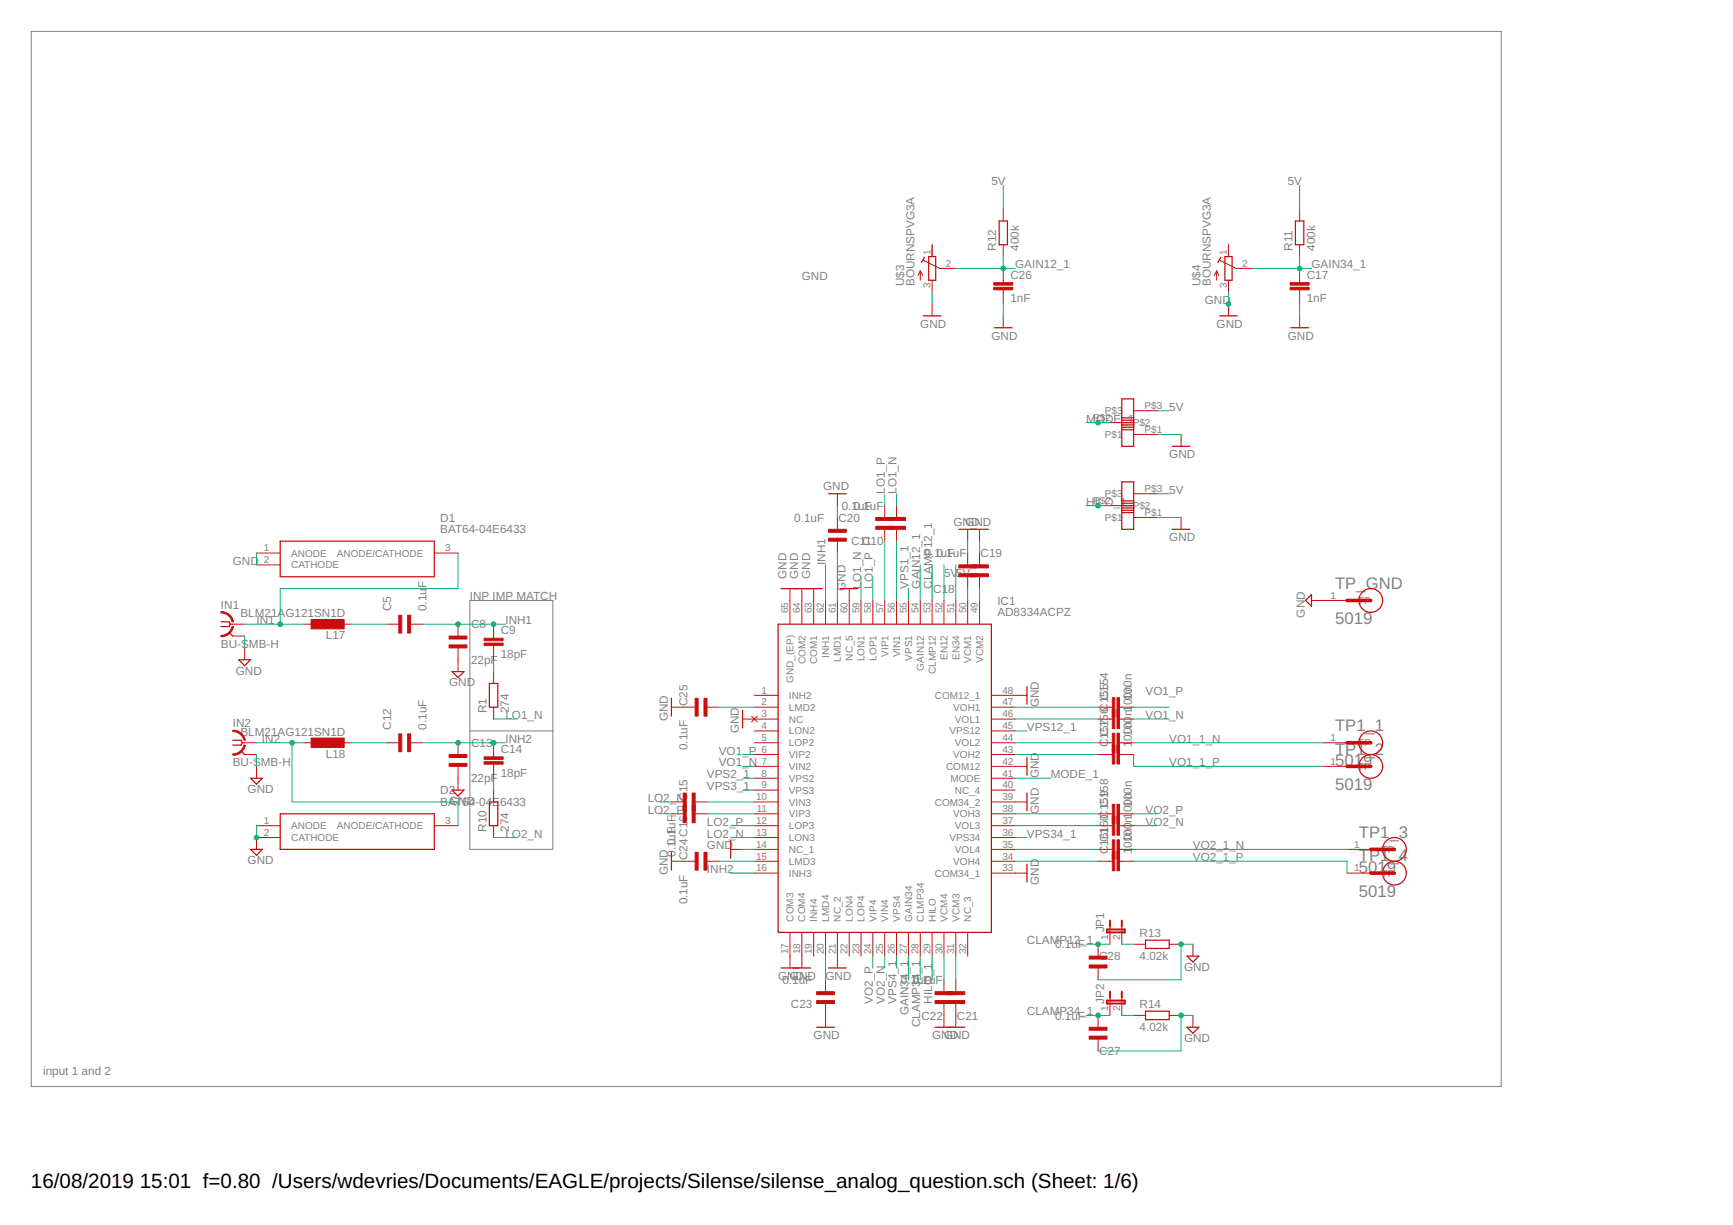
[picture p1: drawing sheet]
<svg xmlns="http://www.w3.org/2000/svg" width="297mm" height="210mm" viewBox="0 0 297 210" stroke-linecap="round" stroke-linejoin="round" font-family="sans-serif">
<path d="M5.4 5.4h251.9v180.8h-251.9zM80.5 102.9h14.3v42.6h-14.3zM80.5 125.2h14.3" fill="none" stroke="#808080" stroke-width=".17"/>
<g fill="none" stroke="#c90d0c" stroke-width=".21">
<path d="M171.3 37.9h1.4v4h-1.4zM222 37.9h1.5v4h-1.5zM158.2 54.1h3.1M158.5 44.1l-.6 .9M159.2 44h1.2v4h-1.2zM170.4 56.2h3.1M209 54.1h3.1M209.3 44.1l-.6 .9M210 44h1.2v4h-1.2zM221.2 56.2h3.1M192.3 68.3h2v8.2h-2zM192.3 73.6h2"/>
<path d="M192.3 71.6h2M192.3 72.4h2M192.3 72.8h2M192.3 72h2M192.3 73.2h2M200.9 76.5h3.1M48 92.7h26.4v6.1h-26.4zM142 84.6h3.1M164.3 90.7h5.1M192.3 82.6h2v8.1h-2zM192.3 87.8h2M192.3 85.8h2"/>
<path d="M192.3 86.6h2M192.3 87h2M192.3 86.2h2M192.3 87.4h2M200.9 90.7h3.1M37.9 106.6h1.4l.2 .4-.2 .4h-1.4M39.3 108.4l.6 .6M40.9 113.1h2l-1 1zM77.5 115.1h2l-1 1zM83.9 117.1h1.4v4.1h-1.4zM115.1 119.7v3M133.4 107h36.5v52.8h-36.5z"/>
<path d="M133.9 100.9h7.1M144 100.9h3.1M176 117.6v3.1M224.8 101.9v2l-1-1zM39.9 126.9h1.4l.2 .4-.2 .4h-1.4M41.3 128.7l.6 .6M42.9 133.3h2.1l-1 1.1zM48 139.4h26.4v6.1h-26.4zM77.5 135.4h2l-1 1zM83.9 137.4h1.4v4.1h-1.4zM127.3 121.7v3M176 129.8v3"/>
<path d="M176 135.9v3M42.9 145.5h2.1l-1 1.1zM115.1 146v3.1M125.2 144v3.1M176 148.1v3M133.9 165.9h5.1M140 176h3M142 165.9h3.1M160.3 176h5.1M196.3 161.1h4.1v1.4h-4.1zM196.3 173.3h4.1v1.4h-4.1zM203.5 176h2l-1 1z"/>
<path d="M203.5 163.8h2l-1 1z"/>
<circle cx="234.9" cy="102.9" r="2.03"/>
<circle cx="234.9" cy="127.3" r="2.03"/>
<circle cx="234.9" cy="131.3" r="2.03"/>
<circle cx="239" cy="145.5" r="2.03"/>
<circle cx="239" cy="149.6" r="2.03"/>
</g>
<g fill="none" stroke="#c90d0c" stroke-width=".17">
<path d="M172 35.8v2.1M222.8 35.8v2.1M157.7 46.4v1.6M157.7 46.4l-.4 .8M157.7 46.4l.5 .8M158.3 44.6l2.8 1.4h2.7M159.8 41.9v2.1M159.8 48v2.1M159.8 52.1v2M172 41.9v2.1M172 46v2.4M172 49.7v2.4"/>
<path d="M172 54.1v2.1M208.5 46.4v1.6M208.5 46.4l-.4 .8M208.5 46.4l.4 .8M209.1 44.6l2.8 1.4h2.7M210.6 41.9v2.1M210.6 48v2.1M210.6 52.1v2M222.8 41.9v2.1M222.8 46v2.4M222.8 49.7v2.4M222.8 54.1v2.1"/>
<path d="M188.2 72.4h4.1M194.3 74.4h4.1M194.3 70.4h4.1M202.4 74.4v2.1M44 94.8h4M44 96.8h4M74.4 94.8h4.1M143.5 84.6v2M143.5 88.7v2M143.5 92.7v2.1M151.6 86.6v2.1M151.6 90.7v2"/>
<path d="M153.7 86.6v2.1M153.7 90.7v2M165.9 90.7v2M165.9 94.8v2M165.9 98.8v2.1M167.9 90.7v2M167.9 94.8v2M167.9 98.8v2.1M188.2 86.6h4.1M194.3 88.7h4.1M194.3 84.6h4.1M202.4 88.7v2"/>
<path d="M39.5 107h2.4M39.9 109h2M41.9 111v2.1M52.1 107h2M58.2 107h2M66.3 107h2M70.4 107h2M78.5 107v2M78.5 111v4.1M84.6 107v2.4M84.6 110.6v2.5M84.6 115.1v2"/>
<path d="M129.3 119.1h4.1M135.4 100.9v6.1M137.4 100.9v6.1M139.5 100.9v6.1M141.5 102.9v4.1M143.5 102.9v4.1M145.6 100.9v6.1M147.6 102.9v4.1M149.6 102.9v4.1M151.6 102.9v4.1M153.7 102.9v4.1M155.7 102.9v4.1"/>
<path d="M157.7 102.9v4.1M159.8 102.9v4.1M161.8 102.9v4.1M163.8 102.9v4.1M165.9 102.9v4.1M167.9 102.9v4.1M169.9 119.1h6.1M224.8 102.9h6.1M41.5 127.3h2.5M41.9 129.3h2.1M44 131.3v2M52.1 127.3h2"/>
<path d="M58.2 127.3h2M66.3 127.3h2M70.4 127.3h2M78.5 127.3v2M78.5 131.3v4.1M84.6 121.2v2M84.6 127.3v2.4M84.6 130.9v2.4M84.6 135.4v2M115.1 121.2h4M115.1 137.4h2M115.1 139.4h2"/>
<path d="M119.1 137.4h2.1M119.1 139.4h2.1M121.2 121.2h2M127.3 123.2h6.1M128.8 122.7l1 1M129.3 127.3h4.1M129.3 129.3h4.1M129.3 121.2h4.1M129.3 125.2h4.1M129.3 131.3h4.1M129.3 133.3h4.1M129.3 135.4h4.1"/>
<path d="M129.3 137.4h4.1M129.3 139.4h4.1M129.8 122.7l-1 1M169.9 127.3h4.1M169.9 129.3h4.1M169.9 121.2h4.1M169.9 123.2h4.1M169.9 125.2h4.1M169.9 131.3h6.1M169.9 133.3h4.1M169.9 135.4h4.1M169.9 137.4h6.1"/>
<path d="M169.9 139.4h4.1M188.2 127.3h2.4M188.2 129.3h2.4M188.2 121.2h2.4M188.2 123.2h2.4M188.2 139.4h2.4M191.9 127.3h2.4M191.9 129.3h2.4M191.9 121.2h2.4M191.9 123.2h2.4M191.9 139.4h2.4M226.8 127.3h4.1"/>
<path d="M226.8 131.3h4.1M44 141.5h4M48 143.5h-4v2M74.4 141.5h4.1M84.6 141.5v2M115.1 147.6h4M121.2 147.6h2M125.2 145.5h2.1M129.3 141.5h4.1M129.3 143.5h4.1M129.3 145.5h4.1M129.3 147.6h4.1"/>
<path d="M129.3 149.6h4.1M135.4 159.8v6.1M137.4 159.8v6.1M139.5 159.8v4M141.5 159.8v4M143.5 159.8v6.1M145.6 159.8v4M147.6 159.8v4M149.6 159.8v4M151.6 159.8v4M153.7 159.8v4M155.7 159.8v4"/>
<path d="M157.7 159.8v4M159.8 159.8v4M161.8 159.8v4M163.8 159.8v4M165.9 159.8v4M169.9 141.5h4.1M169.9 143.5h4.1M169.9 145.5h4.1M169.9 147.6h4.1M169.9 149.6h6.1M188.2 141.5h2.4M188.2 145.5h2.4"/>
<path d="M188.2 147.6h2.4M190.2 158.7v3.1M191.9 141.5h2.4M191.9 145.5h2.4M191.9 147.6h2.4M192.3 158.7v3.1M230.9 145.5h4M230.9 149.6h4M141.5 167.9v2M141.5 172v4M161.8 167.9v2M161.8 172v4"/>
<path d="M163.8 167.9v2M163.8 172v4M188.2 161.8v2M188.2 165.9v2M188.2 174v2M188.2 178.1v2M190.2 170.9v3.1M192.3 170.9v3.1M194.3 161.8h2M194.3 174h2M200.4 161.8h2M200.4 174h2"/>
<path d="M204.5 161.8v2M204.5 174v2"/>
</g>
<g fill="#c90d0c" stroke="#c90d0c" stroke-width=".17">
<path d="M37.9 104.8a2.14 2.14 0 0 1 2.1 1.7l-.2 .1a1.95 1.95 0 0 0-1.9-1.6z" fill-rule="evenodd"/>
<path d="M37.9 108.9a1.97 1.97 0 0 0 1.9-1.6l.2 .1a2.08 2.08 0 0 1-2.1 1.7z" fill-rule="evenodd"/>
<path d="M39.9 125.1a2.14 2.14 0 0 1 2.2 1.7l-.3 .1a1.96 1.96 0 0 0-1.9-1.6z" fill-rule="evenodd"/>
<path d="M39.9 129.2a1.97 1.97 0 0 0 1.9-1.5h.3a2.13 2.13 0 0 1-2.2 1.7z" fill-rule="evenodd"/>
</g>
<g fill="#c90d0c" stroke="#c90d0c" stroke-width=".17">
<path d="M68.3 105.4h.6v3.1h-.6z"/>
<path d="M69.9 105.4h.5v3.1h-.5z"/>
<path d="M77 109h3v.5h-3z"/>
<path d="M77 110.5h3v.5h-3z"/>
<path d="M83 110.2h3.2v.4h-3.2z"/>
<path d="M83 109.4h3.2v.4h-3.2z"/>
<path d="M152.1 90.2h3.1v.5h-3.1z"/>
<path d="M152.1 88.7h3.1v.5h-3.1z"/>
<path d="M150.1 90.2h3.1v.5h-3.1z"/>
<path d="M150.1 88.7h3.1v.5h-3.1z"/>
<path d="M68.3 125.8h.6v3h-.6z"/>
<path d="M69.9 125.8h.5v3h-.5z"/>
<path d="M77 129.3h3v.5h-3z"/>
<path d="M77 130.8h3v.5h-3z"/>
<path d="M83 130.5h3.2v.4h-3.2z"/>
<path d="M83 129.7h3.2v.4h-3.2z"/>
<path d="M118.6 135.9h.5v3h-.5z"/>
<path d="M117.1 135.9h.5v3h-.5z"/>
<path d="M118.6 137.9h.5v3.1h-.5z"/>
<path d="M117.1 137.9h.5v3.1h-.5z"/>
<path d="M221.1 49.2h3.3v.5h-3.3z"/>
<path d="M221.1 48.4h3.3v.5h-3.3z"/>
<path d="M53.3 106.2h5.7v1.6h-5.7z"/>
<path d="M53.3 126.5h5.7v1.6h-5.7z"/>
<path d="M164.3 98.3h3.1v.5h-3.1z"/>
<path d="M164.3 96.8h3.1v.5h-3.1z"/>
<path d="M166.4 98.3h3v.5h-3z"/>
<path d="M166.4 96.8h3v.5h-3z"/>
<path d="M142 92.2h3.1v.5h-3.1z"/>
<path d="M142 90.7h3.1v.5h-3.1z"/>
<path d="M162.3 171.4h3.1v.6h-3.1z"/>
<path d="M162.3 169.9h3.1v.5h-3.1z"/>
<path d="M160.3 171.4h3v.6h-3z"/>
<path d="M160.3 169.9h3v.5h-3z"/>
<path d="M140 171.4h3v.6h-3z"/>
<path d="M140 169.9h3v.5h-3z"/>
<path d="M120.7 146h.5v3.1h-.5z"/>
<path d="M119.1 146h.6v3.1h-.6z"/>
<path d="M120.7 119.7h.5v3h-.5z"/>
<path d="M119.1 119.7h.6v3h-.6z"/>
<path d="M170.3 49.2h3.3v.5h-3.3z"/>
<path d="M170.3 48.4h3.3v.5h-3.3z"/>
<path d="M186.7 177.5h3v.6h-3z"/>
<path d="M186.7 176h3v.5h-3z"/>
<path d="M186.7 165.4h3v.5h-3z"/>
<path d="M186.7 163.8h3v.5h-3z"/>
<path d="M191.5 119.5h.4v3.3h-.4z"/>
<path d="M190.6 119.5h.5v3.3h-.5z"/>
<path d="M191.5 121.6h.4v3.2h-.4z"/>
<path d="M190.6 121.6h.5v3.2h-.5z"/>
<path d="M191.5 125.6h.4v3.3h-.4z"/>
<path d="M190.6 125.6h.5v3.3h-.5z"/>
<path d="M191.5 127.7h.4v3.2h-.4z"/>
<path d="M190.6 127.7h.5v3.2h-.5z"/>
<path d="M191.5 137.8h.4v3.3h-.4z"/>
<path d="M190.6 137.8h.5v3.3h-.5z"/>
<path d="M191.5 139.8h.4v3.3h-.4z"/>
<path d="M190.6 139.8h.5v3.3h-.5z"/>
<path d="M191.5 143.9h.4v3.3h-.4z"/>
<path d="M190.6 143.9h.5v3.3h-.5z"/>
<path d="M191.5 145.9h.4v3.3h-.4z"/>
<path d="M190.6 145.9h.5v3.3h-.5z"/>
</g>
<path d="M230.9 102.9h4M230.9 127.3h4M230.9 131.3h4M234.9 145.5h4.1M234.9 149.6h4.1" fill="none" stroke="#c90d0c" stroke-width=".61"/>
<path d="M189.7 159.3h3.1v.5h-3.1zM190.2 157.7v1M192.3 157.7v1M189.7 171.4h3.1v.6h-3.1zM190.2 169.9v1M192.3 169.9v1" fill="none" stroke="#c90d0c" stroke-width=".34"/>
<g fill="none" stroke="#0dab76" stroke-width=".17">
<path d="M172 31.8v4M222.8 31.8v4M159.8 50.1v2M163.8 46h10.2M172 44v2M172 52.1v2M210.6 50.1v2M214.6 46h10.2M222.8 44v2M222.8 52.1v2M186.2 72.4h4M198.4 74.4h4"/>
<path d="M198.4 70.4h2M44 94.8v2M78.5 94.8v6.1h-30.5v6.1M141.5 96.8v6.1M143.5 86.6v2.1M143.5 94.8v8.1M147.6 98.8v4.1M149.6 98.8v4.1M151.6 84.6v2M151.6 92.7v10.2M153.7 84.6v2M153.7 92.7v10.2"/>
<path d="M157.7 96.8v6.1M159.8 96.8v6.1M161.8 96.8v6.1M163.8 96.8v6.1M165.9 92.7v2.1M167.9 92.7v2.1M186.2 86.6h4M198.4 88.7h4M198.4 84.6h2M41.9 109v2M41.9 107h10.2M60.2 107h6.1"/>
<path d="M72.4 107h14.2M84.6 113.1v2M155.7 100.9v2M165.9 100.9v2M167.9 100.9v2M44 129.3v2M44 127.3h8.1M50.1 127.3v10.1h28.4v4.1M60.2 127.3h6.1M72.4 127.3h14.2M84.6 133.3v2.1M84.6 123.2h4.1"/>
<path d="M113.1 137.4h2M113.1 139.4h2M121.2 137.4h8.1M121.2 139.4h8.1M123.2 121.2h6.1M127.3 133.3h2M127.3 135.4h2M127.3 129.3h2M127.3 131.3h2M174 127.3h14.2M174 133.3h6.1M174 125.2h2"/>
<path d="M174 123.2h14.2M174 129.3h14.2M174 121.2h14.2M174 139.4h14.2M194.3 127.3h32.5M194.3 123.2h6.1M194.3 121.2h6.1M194.3 129.3v2h32.5M194.3 139.4h4.1M44 141.5v2M84.6 143.5h4.1M123.2 147.6h6.1"/>
<path d="M125.2 143.5h4.1M125.2 141.5h4.1M125.2 149.6h4.1M127.3 145.5h2M174 145.5h14.2M174 143.5h2M174 141.5h14.2M174 147.6h14.2M194.3 145.5h36.6M194.3 141.5h4.1M194.3 147.6h36.6v2M141.5 163.8v4.1"/>
<path d="M149.6 163.8v2.1M151.6 163.8v2.1M153.7 163.8v2.1M155.7 163.8v4.1M157.7 163.8v4.1M159.8 163.8v4.1M161.8 163.8v4.1M163.8 163.8v4.1M186.2 161.8h4M186.2 174h4M192.3 161.8h2M192.3 174h2"/>
<path d="M204.5 161.8h-2.1v6.1h-14.2M204.5 174h-2.1v6.1h-14.2"/>
</g>
<g fill="#0dab76" stroke="#0dab76" stroke-width=".17">
<circle cx="210.6" cy="52.1" r=".4"/>
<circle cx="202.4" cy="161.8" r=".4"/>
<circle cx="202.4" cy="174" r=".4"/>
<circle cx="44" cy="143.5" r=".4"/>
<circle cx="48" cy="107" r=".4"/>
<circle cx="50.1" cy="127.3" r=".4"/>
<circle cx="78.5" cy="107" r=".4"/>
<circle cx="84.6" cy="107" r=".4"/>
<circle cx="78.5" cy="127.3" r=".4"/>
<circle cx="84.6" cy="127.3" r=".4"/>
<circle cx="172" cy="46" r=".4"/>
<circle cx="188.2" cy="72.4" r=".4"/>
<circle cx="188.2" cy="86.6" r=".4"/>
<circle cx="222.8" cy="46" r=".4"/>
<circle cx="188.2" cy="174" r=".4"/>
<circle cx="188.2" cy="161.8" r=".4"/>
</g>
<g font-size="3.5">
<text x="5.3" y="203.6">16/08/2019</text>
<text x="24" y="203.6">15:01 f=0.80 /Users/wdevries/Documents/EAGLE/projects/Silense/silense_analog_question.sch (Sheet: 1/6)</text>
</g>
<g font-size="2.9" fill="#808080">
<text x="228.8" y="100.9">TP_GND</text>
<text x="228.8" y="107">5019</text>
<text x="228.8" y="125.2">TP1_1</text>
<text x="228.8" y="131.3">5019</text>
<text x="228.8" y="129.3">TP1_2</text>
<text x="228.8" y="135.4">5019</text>
<text x="232.9" y="143.5">TP1_3</text>
<text x="232.9" y="149.6">5019</text>
<text x="232.9" y="147.6">TP1_4</text>
<text x="232.9" y="153.7">5019</text>
</g>
<g font-size="2" fill="#808080">
<text x="169.9" y="31.8">5V</text>
<text x="220.7" y="31.8">5V</text>
<text x="170.8" y="43" transform="rotate(-90 170.8 43)">R12</text>
<text x="173.2" y="47.7">C26</text>
<text x="174" y="46">GAIN12_1</text>
<text x="174.6" y="43" transform="rotate(-90 174.6 43)">400k</text>
<text x="221.6" y="43" transform="rotate(-90 221.6 43)">R11</text>
<text x="224" y="47.7">C17</text>
<text x="224.8" y="46">GAIN34_1</text>
<text x="225.4" y="43" transform="rotate(-90 225.4 43)">400k</text>
<text x="137.4" y="48">GND</text>
<text x="155" y="49" transform="rotate(-90 155 49)">U$3</text>
<text x="156.7" y="49" transform="rotate(-90 156.7 49)">BOURNSPVG3A</text>
<text x="173.2" y="51.8">1nF</text>
<text x="205.8" y="49" transform="rotate(-90 205.8 49)">U$4</text>
<text x="206.5" y="52.1">GND</text>
<text x="207.5" y="49" transform="rotate(-90 207.5 49)">BOURNSPVG3A</text>
<text x="224" y="51.8">1nF</text>
<text x="157.7" y="56.2">GND</text>
<text x="169.9" y="58.2">GND</text>
<text x="208.5" y="56.2">GND</text>
<text x="220.7" y="58.2">GND</text>
<text x="200.4" y="70.4">5V</text>
<text x="186.2" y="72.4">MODE_1</text>
<text x="141.1" y="84">GND</text>
<text x="200.4" y="78.5">GND</text>
<text x="75.5" y="89.4">D1</text>
<text x="136.1" y="89.4">0.1uF</text>
<text x="143.7" y="89.4">C20</text>
<text x="144.3" y="87.3">0.10u.1uF</text>
<text x="148.2" y="87.3">F</text>
<text x="151.6" y="84.6" transform="rotate(-90 151.6 84.6)">LO1_P</text>
<text x="153.7" y="84.6" transform="rotate(-90 153.7 84.6)">LO1_N</text>
<text x="186.2" y="86.6">HILO_1</text>
<text x="200.4" y="84.6">5V</text>
<text x="75.5" y="91.4">BAT64-04E6433</text>
<text x="145.9" y="93.4">C1C110</text>
<text x="158.5" y="95.5">0.10u.1uF</text>
<text x="162.4" y="95.5">F</text>
<text x="163.4" y="90.1">GND</text>
<text x="165.5" y="90.1">GND</text>
<text x="168.1" y="95.5">C19</text>
<text x="200.4" y="92.7">GND</text>
<text x="39.9" y="96.8">GND</text>
<text x="73.1" y="100.8" transform="rotate(-90 73.1 100.8)">F</text>
<text x="134.8" y="99.2" transform="rotate(-90 134.8 99.2)">GND</text>
<text x="136.8" y="99.2" transform="rotate(-90 136.8 99.2)">GND</text>
<text x="138.8" y="99.2" transform="rotate(-90 138.8 99.2)">GND</text>
<text x="141.5" y="96.8" transform="rotate(-90 141.5 96.8)">INH1</text>
<text x="144.9" y="101.3" transform="rotate(-90 144.9 101.3)">GND</text>
<text x="147.6" y="100.9" transform="rotate(-90 147.6 100.9)">LO1_N</text>
<text x="149.6" y="100.9" transform="rotate(-90 149.6 100.9)">LO1_P</text>
<text x="155.7" y="100.9" transform="rotate(-90 155.7 100.9)">VPS1_1</text>
<text x="157.7" y="100.9" transform="rotate(-90 157.7 100.9)">GAIN12_1</text>
<text x="159.8" y="100.9" transform="rotate(-90 159.8 100.9)">CLAMP12_1</text>
<text x="160" y="101.6">C18</text>
<text x="161.8" y="98.8">5V</text>
<text x="163.8" y="98.8">5V</text>
<text x="37.9" y="104.3">IN1</text>
<text x="41.2" y="105.7">BLM21AG121SN1D</text>
<text x="44" y="106.9">IN1</text>
<text x="67" y="104.7" transform="rotate(-90 67 104.7)">C5</text>
<text x="73.1" y="104.7" transform="rotate(-90 73.1 104.7)">0.1u</text>
<text x="80.5" y="102.9">INP IMP MATCH</text>
<text x="80.7" y="107.7">C8</text>
<text x="86.6" y="106.9">INH1</text>
<text x="170.9" y="105.6">AD8334ACPZ</text>
<text x="170.9" y="103.6">IC1</text>
<text x="223.7" y="105.8" transform="rotate(-90 223.7 105.8)">GND</text>
<text x="37.9" y="111">BU-SMB-H</text>
<text x="55.9" y="109.6">L17</text>
<text x="80.7" y="113.8">22pF</text>
<text x="85.8" y="112.7">18pF</text>
<text x="85.8" y="108.7">C9</text>
<text x="40.4" y="115.6">GND</text>
<text x="77" y="117.6">GND</text>
<text x="194" y="118.6" transform="rotate(-90 194 118.6)">n</text>
<text x="196.3" y="119.1">VO1_P</text>
<text x="39.9" y="124.6">IN2</text>
<text x="67" y="125" transform="rotate(-90 67 125)">C12</text>
<text x="73.1" y="125" transform="rotate(-90 73.1 125)">0.1uF</text>
<text x="83.4" y="122.2" transform="rotate(-90 83.4 122.2)">R1</text>
<text x="86.6" y="123.2">LO1_N</text>
<text x="87.2" y="122.2" transform="rotate(-90 87.2 122.2)">274</text>
<text x="114.5" y="123.6" transform="rotate(-90 114.5 123.6)">GND</text>
<text x="117.8" y="121" transform="rotate(-90 117.8 121)">C25</text>
<text x="126.7" y="125.6" transform="rotate(-90 126.7 125.6)">GND</text>
<text x="176" y="125.2">VPS12_1</text>
<text x="178.1" y="121.2" transform="rotate(-90 178.1 121.2)">GND</text>
<text x="189.9" y="124.4" transform="rotate(-90 189.9 124.4)">7</text>
<text x="194" y="124.7" transform="rotate(-90 194 124.7)">n</text>
<text x="194" y="122.7" transform="rotate(-90 194 122.7)">n1</text>
<text x="194" y="120.9" transform="rotate(-90 194 120.9)">0100n</text>
<text x="196.3" y="123.2">VO1_N</text>
<text x="39.9" y="131.3">BU-SMB-H</text>
<text x="41.2" y="126">BLM21AG121SN1D</text>
<text x="44.9" y="127.3">IN2</text>
<text x="55.9" y="129.9">L18</text>
<text x="80.7" y="128">C13</text>
<text x="85.8" y="129">C14</text>
<text x="86.6" y="127.3">INH2</text>
<text x="117.8" y="128.5" transform="rotate(-90 117.8 128.5)">0.1uF</text>
<text x="123.2" y="129.3">VO1_P</text>
<text x="123.2" y="131.3">VO1_N</text>
<text x="189.9" y="128.1" transform="rotate(-90 189.9 128.1)">C1C5156C1C5154</text>
<text x="194" y="128.1" transform="rotate(-90 194 128.1)">1</text>
<text x="194" y="127" transform="rotate(-90 194 127)">0100</text>
<text x="200.4" y="127.3">VO1_1_N</text>
<text x="200.4" y="131.3">VO1_1_P</text>
<text x="42.4" y="135.9">GND</text>
<text x="75.5" y="136.1">D2</text>
<text x="77" y="137.9">G</text>
<text x="80.7" y="134.1">22pF</text>
<text x="85.8" y="133.1">18pF</text>
<text x="111" y="137.4">LO2_N</text>
<text x="117.8" y="137.2" transform="rotate(-90 117.8 137.2)">C15</text>
<text x="121.2" y="133.4">VPS2_1</text>
<text x="121.2" y="135.4">VPS3_1</text>
<text x="178.1" y="133.4" transform="rotate(-90 178.1 133.4)">GND</text>
<text x="180.1" y="133.4">MODE_1</text>
<text x="189.9" y="136.6" transform="rotate(-90 189.9 136.6)">9</text>
<text x="194" y="136.9" transform="rotate(-90 194 136.9)">n</text>
<text x="75.5" y="138.1">BATN6D</text>
<text x="80.3" y="138.1">4-04</text>
<text x="83.4" y="142.5" transform="rotate(-90 83.4 142.5)">R10</text>
<text x="84.4" y="138.1">E</text>
<text x="85.7" y="138.1">6433</text>
<text x="86.6" y="143.5">LO2_N</text>
<text x="87.2" y="142.5" transform="rotate(-90 87.2 142.5)">274</text>
<text x="111" y="139.5">LO2_P</text>
<text x="115.8" y="142.9" transform="rotate(-90 115.8 142.9)">F</text>
<text x="121.2" y="143.5">LO2_N</text>
<text x="121.2" y="141.5">LO2_P</text>
<text x="176" y="143.5">VPS34_1</text>
<text x="178.1" y="139.5" transform="rotate(-90 178.1 139.5)">GND</text>
<text x="189.9" y="142.7" transform="rotate(-90 189.9 142.7)">1</text>
<text x="194" y="143" transform="rotate(-90 194 143)">n</text>
<text x="194" y="141" transform="rotate(-90 194 141)">n1</text>
<text x="194" y="139.1" transform="rotate(-90 194 139.1)">0100n</text>
<text x="196.3" y="141.5">VO2_N</text>
<text x="196.3" y="139.5">VO2_P</text>
<text x="42.4" y="148.1">GND</text>
<text x="115.8" y="146.8" transform="rotate(-90 115.8 146.8)">0.10u.1uF</text>
<text x="117.8" y="147.4" transform="rotate(-90 117.8 147.4)">C24 C16</text>
<text x="121.2" y="145.5">GND</text>
<text x="121.2" y="149.6">INH2</text>
<text x="189.9" y="146.4" transform="rotate(-90 189.9 146.4)">C1C6160C1C5158</text>
<text x="194" y="146.4" transform="rotate(-90 194 146.4)">1</text>
<text x="194" y="145.2" transform="rotate(-90 194 145.2)">0100</text>
<text x="204.5" y="145.5">VO2_1_N</text>
<text x="204.5" y="147.6">VO2_1_P</text>
<text x="114.5" y="150" transform="rotate(-90 114.5 150)">GND</text>
<text x="117.8" y="155" transform="rotate(-90 117.8 155)">0.1uF</text>
<text x="178.1" y="151.6" transform="rotate(-90 178.1 151.6)">GND</text>
<text x="176" y="161.8">CLAMP12_1</text>
<text x="189.2" y="159.8" transform="rotate(-90 189.2 159.8)">JP1</text>
<text x="195.3" y="160.6">R13</text>
<text x="133.4" y="167.9">GND</text>
<text x="135.4" y="167.9">GND</text>
<text x="141.5" y="167.9">GND</text>
<text x="180.8" y="162.5">0.1uF</text>
<text x="188.4" y="164.5">C28</text>
<text x="195.3" y="164.4">4.02k</text>
<text x="202.9" y="166.4">GND</text>
<text x="134.1" y="168.6">0.1uF</text>
<text x="135.6" y="172.7">C23</text>
<text x="149.6" y="172" transform="rotate(-90 149.6 172)">VO2_P</text>
<text x="151.6" y="172" transform="rotate(-90 151.6 172)">VO2_N</text>
<text x="153.7" y="172" transform="rotate(-90 153.7 172)">VPS4_1</text>
<text x="154.4" y="168.6">0.10u.1uF</text>
<text x="155.7" y="174" transform="rotate(-90 155.7 174)">GAIN34_1</text>
<text x="158.3" y="168.6">F</text>
<text x="159.8" y="172" transform="rotate(-90 159.8 172)">HILO_1</text>
<text x="176" y="174">CLAMP34_1</text>
<text x="189.2" y="172" transform="rotate(-90 189.2 172)">JP2</text>
<text x="195.3" y="172.8">R14</text>
<text x="139.5" y="178.1">GND</text>
<text x="157.7" y="176" transform="rotate(-90 157.7 176)">CLAMP34_1</text>
<text x="157.9" y="174.7">C22</text>
<text x="159.8" y="178.1">GND</text>
<text x="161.8" y="178.1">GND</text>
<text x="164" y="174.7">C21</text>
<text x="180.8" y="174.7">0.1uF</text>
<text x="195.3" y="176.6">4.02k</text>
<text x="202.9" y="178.6">GND</text>
<text x="7.4" y="184.1">input 1 and 2</text>
<text x="188.4" y="180.8">C27</text>
</g>
<g font-size="1.7" fill="#808080">
<text x="159.5" y="43.7" transform="rotate(-90 159.5 43.7)">1</text>
<text x="162.1" y="45.7">2</text>
<text x="210.3" y="43.7" transform="rotate(-90 210.3 43.7)">1</text>
<text x="212.9" y="45.7">2</text>
<text x="159.5" y="49.3" transform="rotate(-90 159.5 49.3)">3</text>
<text x="210.3" y="49.3" transform="rotate(-90 210.3 49.3)">3</text>
<text x="189.4" y="71">P$3</text>
<text x="196.2" y="70.1">P$3</text>
<text x="187.4" y="72.1">P$2</text>
<text x="189.4" y="75.1">P$1</text>
<text x="194.2" y="73">P$2</text>
<text x="196.2" y="74.2">P$1</text>
<text x="187.4" y="86.3">P$2</text>
<text x="189.4" y="89.3">P$1</text>
<text x="189.4" y="85.2">P$3</text>
<text x="194.2" y="87.2">P$2</text>
<text x="196.2" y="88.4">P$1</text>
<text x="196.2" y="84.3">P$3</text>
<text x="45.2" y="94.5">1</text>
<text x="49.9" y="95.4">ANODE</text>
<text x="57.8" y="95.4">ANODE/CATHODE</text>
<text x="76.3" y="94.5">3</text>
<text x="45.2" y="96.5">2</text>
<text x="49.9" y="97.4">CATHODE</text>
<text x="135.1" y="105.1" transform="rotate(-90 135.1 105.1)">65</text>
<text x="137.1" y="105.1" transform="rotate(-90 137.1 105.1)">64</text>
<text x="139.2" y="105.1" transform="rotate(-90 139.2 105.1)">63</text>
<text x="141.2" y="105.1" transform="rotate(-90 141.2 105.1)">62</text>
<text x="143.2" y="105.1" transform="rotate(-90 143.2 105.1)">61</text>
<text x="145.3" y="105.1" transform="rotate(-90 145.3 105.1)">60</text>
<text x="147.3" y="105.1" transform="rotate(-90 147.3 105.1)">59</text>
<text x="149.3" y="105.1" transform="rotate(-90 149.3 105.1)">58</text>
<text x="151.4" y="105.1" transform="rotate(-90 151.4 105.1)">57</text>
<text x="153.4" y="105.1" transform="rotate(-90 153.4 105.1)">56</text>
<text x="155.4" y="105.1" transform="rotate(-90 155.4 105.1)">55</text>
<text x="157.5" y="105.1" transform="rotate(-90 157.5 105.1)">54</text>
<text x="159.5" y="105.1" transform="rotate(-90 159.5 105.1)">53</text>
<text x="161.5" y="105.1" transform="rotate(-90 161.5 105.1)">52</text>
<text x="163.6" y="105.1" transform="rotate(-90 163.6 105.1)">51</text>
<text x="165.6" y="105.1" transform="rotate(-90 165.6 105.1)">50</text>
<text x="167.6" y="105.1" transform="rotate(-90 167.6 105.1)">49</text>
<text x="228.1" y="102.6">1</text>
<text x="232.8" y="103.5">TP</text>
<text x="138" y="113.8" transform="rotate(-90 138 113.8)">COM2</text>
<text x="140.1" y="113.8" transform="rotate(-90 140.1 113.8)">COM1</text>
<text x="142.1" y="112.7" transform="rotate(-90 142.1 112.7)">INH1</text>
<text x="144.1" y="113.4" transform="rotate(-90 144.1 113.4)">LMD1</text>
<text x="146.2" y="113.2" transform="rotate(-90 146.2 113.2)">NC_5</text>
<text x="148.2" y="113.3" transform="rotate(-90 148.2 113.3)">LON1</text>
<text x="150.2" y="113.2" transform="rotate(-90 150.2 113.2)">LOP1</text>
<text x="152.3" y="112.5" transform="rotate(-90 152.3 112.5)">VIP1</text>
<text x="154.3" y="112.6" transform="rotate(-90 154.3 112.6)">VIN1</text>
<text x="156.3" y="113.2" transform="rotate(-90 156.3 113.2)">VPS1</text>
<text x="162.4" y="113.1" transform="rotate(-90 162.4 113.1)">EN12</text>
<text x="164.5" y="113.1" transform="rotate(-90 164.5 113.1)">EN34</text>
<text x="166.5" y="113.6" transform="rotate(-90 166.5 113.6)">VCM1</text>
<text x="168.5" y="113.6" transform="rotate(-90 168.5 113.6)">VCM2</text>
<text x="130.5" y="118.9">1</text>
<text x="135.2" y="119.7">INH2</text>
<text x="136" y="117" transform="rotate(-90 136 117)">GND_(EP)</text>
<text x="158.4" y="114.9" transform="rotate(-90 158.4 114.9)">GAIN12</text>
<text x="160.3" y="119.8">COM12_1</text>
<text x="160.4" y="115.5" transform="rotate(-90 160.4 115.5)">CLMP12</text>
<text x="171.8" y="118.9">48</text>
<text x="130.5" y="120.9">2</text>
<text x="130.5" y="122.9">3</text>
<text x="130.5" y="124.9">4</text>
<text x="135.2" y="121.8">LMD2</text>
<text x="135.2" y="123.8">NC</text>
<text x="135.2" y="125.8">LON2</text>
<text x="162.7" y="125.9">VPS12</text>
<text x="163.4" y="121.8">VOH1</text>
<text x="163.7" y="123.8">VOL1</text>
<text x="171.8" y="120.9">47</text>
<text x="171.8" y="122.9">46</text>
<text x="171.8" y="124.9">45</text>
<text x="130.5" y="127">5</text>
<text x="130.5" y="129">6</text>
<text x="130.5" y="131">7</text>
<text x="135.2" y="127.9">LOP2</text>
<text x="135.2" y="129.9">VIP2</text>
<text x="135.2" y="131.9">VIN2</text>
<text x="162.2" y="131.9">COM12</text>
<text x="163.4" y="129.9">VOH2</text>
<text x="163.7" y="127.9">VOL2</text>
<text x="171.8" y="127">44</text>
<text x="171.8" y="129">43</text>
<text x="171.8" y="131">42</text>
<text x="228.1" y="127">1</text>
<text x="228.1" y="131">1</text>
<text x="232.8" y="127.9">TP</text>
<text x="232.8" y="131.9">TP</text>
<text x="129.6" y="137.1">10</text>
<text x="130.5" y="133.1">8</text>
<text x="130.5" y="135.1">9</text>
<text x="135.2" y="134">VPS2</text>
<text x="135.2" y="136">VPS3</text>
<text x="162.9" y="134">MODE</text>
<text x="163.7" y="136">NC_4</text>
<text x="171.8" y="133.1">41</text>
<text x="171.8" y="135.1">40</text>
<text x="171.8" y="137.1">39</text>
<text x="45.2" y="141.2">1</text>
<text x="45.2" y="143.2">2</text>
<text x="49.9" y="142.1">ANODE</text>
<text x="57.8" y="142.1">ANODE/CATHODE</text>
<text x="76.3" y="141.2">3</text>
<text x="129.6" y="141.2">12</text>
<text x="129.6" y="143.2">13</text>
<text x="129.7" y="139.2">11</text>
<text x="135.2" y="138">VIN3</text>
<text x="135.2" y="140.1">VIP3</text>
<text x="135.2" y="142.1">LOP3</text>
<text x="160.3" y="138">COM34_2</text>
<text x="163.4" y="140.1">VOH3</text>
<text x="163.7" y="142.1">VOL3</text>
<text x="171.8" y="139.2">38</text>
<text x="171.8" y="141.2">37</text>
<text x="171.8" y="143.2">36</text>
<text x="49.9" y="144.1">CATHODE</text>
<text x="129.6" y="145.3">14</text>
<text x="129.6" y="147.3">15</text>
<text x="129.6" y="149.3">16</text>
<text x="135.2" y="144.1">LON3</text>
<text x="135.2" y="146.2">NC_1</text>
<text x="135.2" y="148.2">LMD3</text>
<text x="162.7" y="144.1">VPS34</text>
<text x="163.4" y="148.2">VOH4</text>
<text x="163.7" y="146.2">VOL4</text>
<text x="171.8" y="145.3">35</text>
<text x="171.8" y="147.3">34</text>
<text x="171.8" y="149.3">33</text>
<text x="232.1" y="145.3">1</text>
<text x="232.1" y="149.3">1</text>
<text x="236.8" y="146.2">TP</text>
<text x="135.2" y="150.2">INH3</text>
<text x="160.3" y="150.2">COM34_1</text>
<text x="236.8" y="150.2">TP</text>
<text x="136" y="157.9" transform="rotate(-90 136 157.9)">COM3</text>
<text x="138" y="157.9" transform="rotate(-90 138 157.9)">COM4</text>
<text x="140.1" y="157.9" transform="rotate(-90 140.1 157.9)">INH4</text>
<text x="142.1" y="157.9" transform="rotate(-90 142.1 157.9)">LMD4</text>
<text x="144.1" y="157.9" transform="rotate(-90 144.1 157.9)">NC_2</text>
<text x="146.2" y="157.9" transform="rotate(-90 146.2 157.9)">LON4</text>
<text x="148.2" y="157.9" transform="rotate(-90 148.2 157.9)">LOP4</text>
<text x="150.2" y="157.9" transform="rotate(-90 150.2 157.9)">VIP4</text>
<text x="152.3" y="157.9" transform="rotate(-90 152.3 157.9)">VIN4</text>
<text x="154.3" y="157.9" transform="rotate(-90 154.3 157.9)">VPS4</text>
<text x="156.3" y="157.9" transform="rotate(-90 156.3 157.9)">GAIN34</text>
<text x="158.4" y="157.9" transform="rotate(-90 158.4 157.9)">CLMP34</text>
<text x="160.4" y="157.9" transform="rotate(-90 160.4 157.9)">HILO</text>
<text x="162.4" y="157.9" transform="rotate(-90 162.4 157.9)">VCM4</text>
<text x="164.4" y="157.9" transform="rotate(-90 164.4 157.9)">VCM3</text>
<text x="166.5" y="157.9" transform="rotate(-90 166.5 157.9)">NC_3</text>
<text x="190" y="161" transform="rotate(-90 190 161)">1</text>
<text x="192" y="161" transform="rotate(-90 192 161)">2</text>
<text x="135.1" y="163.5" transform="rotate(-90 135.1 163.5)">17</text>
<text x="137.1" y="163.5" transform="rotate(-90 137.1 163.5)">18</text>
<text x="139.2" y="163.5" transform="rotate(-90 139.2 163.5)">19</text>
<text x="141.2" y="163.5" transform="rotate(-90 141.2 163.5)">20</text>
<text x="143.2" y="163.5" transform="rotate(-90 143.2 163.5)">21</text>
<text x="145.3" y="163.5" transform="rotate(-90 145.3 163.5)">22</text>
<text x="147.3" y="163.5" transform="rotate(-90 147.3 163.5)">23</text>
<text x="149.3" y="163.5" transform="rotate(-90 149.3 163.5)">24</text>
<text x="151.4" y="163.5" transform="rotate(-90 151.4 163.5)">25</text>
<text x="153.4" y="163.5" transform="rotate(-90 153.4 163.5)">26</text>
<text x="155.4" y="163.5" transform="rotate(-90 155.4 163.5)">27</text>
<text x="157.5" y="163.5" transform="rotate(-90 157.5 163.5)">28</text>
<text x="159.5" y="163.5" transform="rotate(-90 159.5 163.5)">29</text>
<text x="161.5" y="163.5" transform="rotate(-90 161.5 163.5)">30</text>
<text x="163.6" y="163.5" transform="rotate(-90 163.6 163.5)">31</text>
<text x="165.6" y="163.5" transform="rotate(-90 165.6 163.5)">32</text>
<text x="190" y="173.2" transform="rotate(-90 190 173.2)">1</text>
<text x="192" y="173.2" transform="rotate(-90 192 173.2)">2</text>
</g>
</svg>
